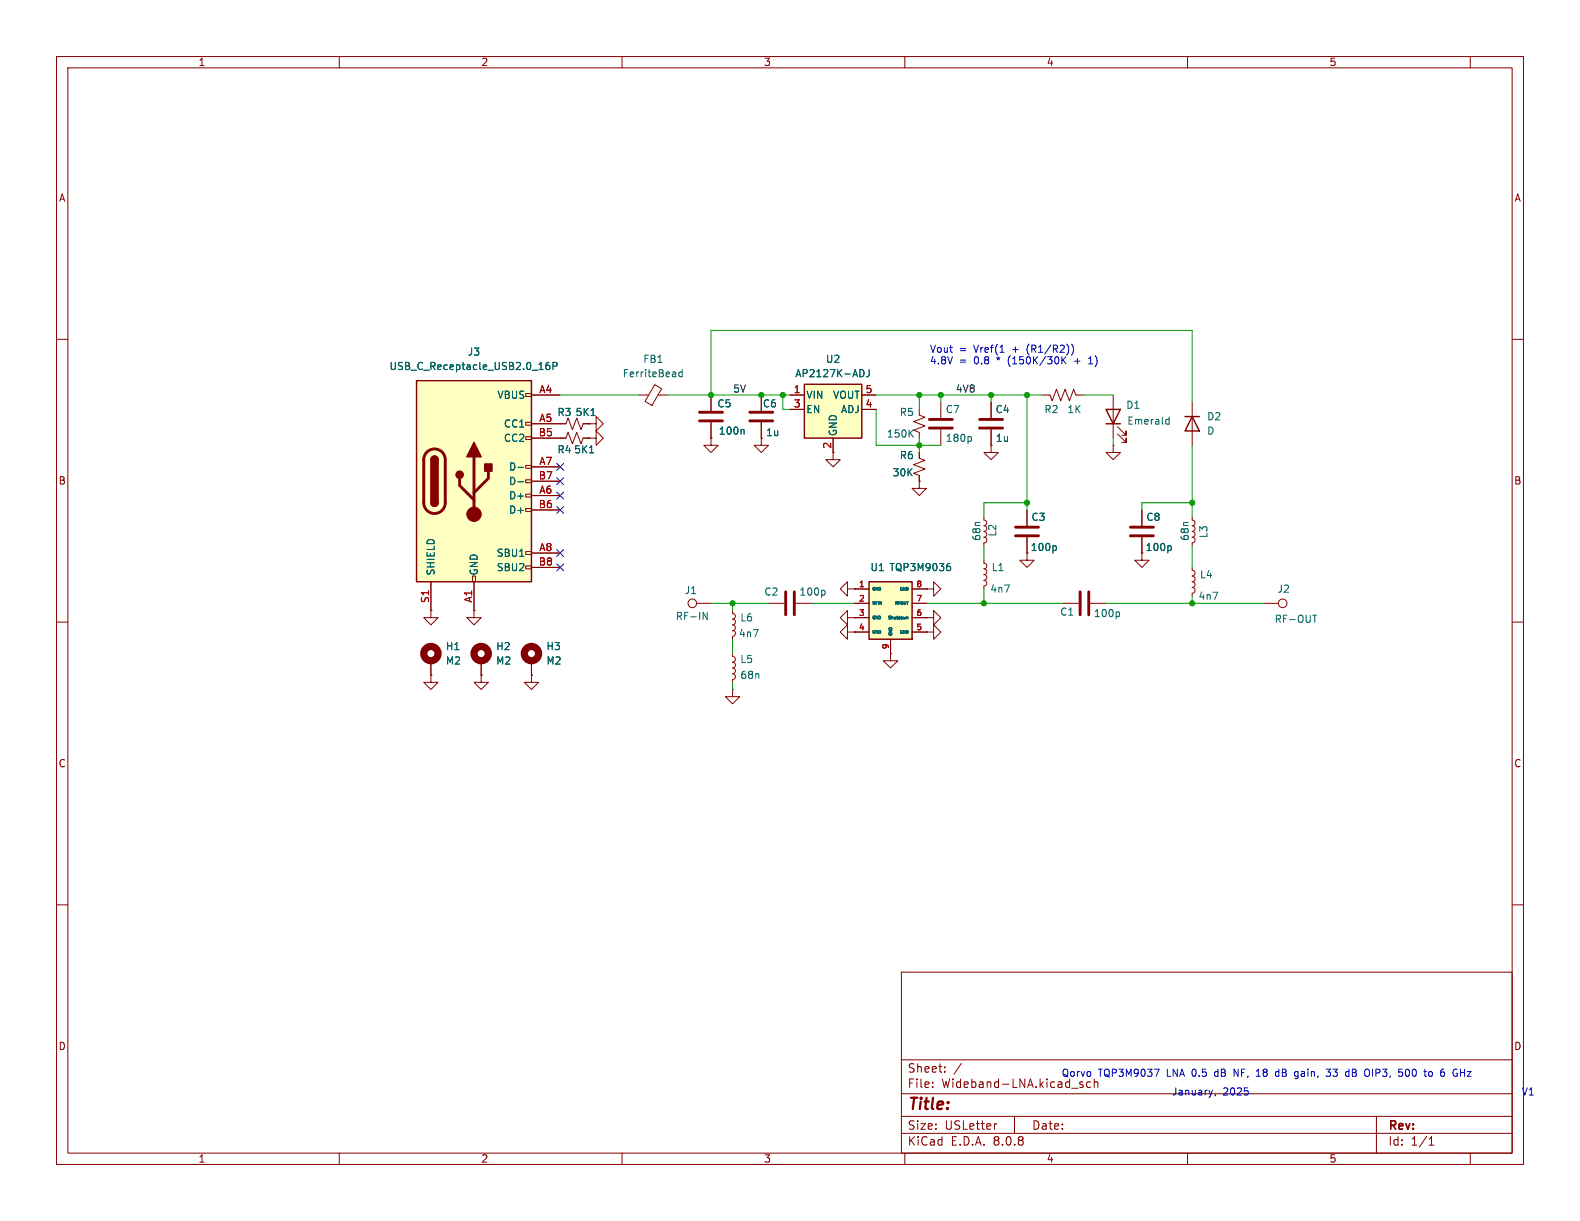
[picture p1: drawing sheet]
<svg xmlns="http://www.w3.org/2000/svg" width="279mm" height="216mm" viewBox="0 0 279 216" stroke-linecap="round" stroke-linejoin="round" font-family="sans-serif">
<g fill="none" stroke="#840000" stroke-width=".18">
<path d="M10 10h259.4v195.9h-259.4zM12 12h255.4v191.9h-255.4zM60 10v2M110 10v2M160 10v2M210 10v2M260 10v2M10 60h2M125.7 77.5v1.2h1.3l-1.3 1.3-1.2-1.3h1.2M125.7 77.5h.1M125.7 69.9v2.7M125.7 74.7v2.8"/>
<path d="M267.4 60h2M147.3 80v1.3h1.3l-1.3 1.3-1.3-1.3h1.3M162.6 85.1v1.3h1.2l-1.2 1.2-1.3-1.2h1.3M162.6 85.1h.1M10 110h2M76.2 119.4v1.3h1.3l-1.3 1.2-1.3-1.2h1.3M76.2 119.4h.1M76.2 108v1.2h1.3l-1.3 1.3-1.3-1.3h1.3M76.2 108h.1M76.2 116.8v2.6M83.8 108v1.2h1.3l-1.3 1.3-1.3-1.3h1.3M83.8 108h.1"/>
<path d="M85.1 119.4v1.3h1.3l-1.3 1.2-1.3-1.2h1.3M85.1 119.4h.1M85.1 116.8v2.6M94 119.4v1.3h1.2l-1.2 1.2-1.3-1.2h1.3M94 119.4h.1M94 116.8v2.6M123.2 106.7h2.5M135.9 106.7h2.8M140.7 106.7h2.8M149.9 111.8v-1.3l-1.3 1.3 1.3 1.2v-1.2h1.2M151.1 111.8h.1M267.4 110h2"/>
<path d="M10 160h2M159.4 171.9h108v32h-108zM267.4 160h2M159.4 197.4h108M159.4 193.4h108M159.4 187.4h108M164.9 192.1v.2M164.9 191.4v.1M167.1 189.4v.2M167.1 188.7v.1M170 188l-1.3 1.9M176.3 198.7l-.3 .1"/>
<path d="M179.4 197.4v3M191 191.7l.5 .2 .1 .1-.1 .2-.4 .1M191.1 191.3l-.1 .1M191.4 191.3l.1 .1M192.4 191.3l-.3 .3v.4l.3 .3 .5-.1M192.7 191.3l.2 .1M193.5 190.8v1.5M193.7 191.3l-.2 .1M193.9 191.3l.2 .2v.8M243.4 197.4v6.5M60 203.9v2M110 203.9v2"/>
<path d="M159.4 200.4h108M160 203.9v2M210 203.9v2M252.7 202.5h.9M252.7 201.4l.4-.4v1.5M260 203.9v2"/>
<circle cx="122.4" cy="106.7" r=".76"/>
</g>
<path d="M123.7 74.4h4.1M123.7 72.9h4.1M138.9 104.6v4.1M140.5 104.6v4.1" fill="none" stroke="#840000" stroke-width=".51"/>
<path d="M131.4 75.9l.2 .2v.7M124.3 108.3l.8 1.2v-1.2M145.7 104.4l.2 .2v.4l-.2 .2" fill="none" stroke="#006464" stroke-width=".18"/>
<g fill="none" stroke="#840000" stroke-width="1.3">
<circle cx="76.2" cy="115.6" r="1.27"/>
<circle cx="85.1" cy="115.6" r="1.27"/>
<circle cx="94" cy="115.6" r="1.27"/>
</g>
<path d="M142.2 67.9h10.2v9.6h-10.2z" fill="#ffffc2"/>
<path d="M142.2 67.9h10.2v9.6h-10.2z" fill="none" stroke="#840000" stroke-width=".25"/>
<path d="M139.7 69.9h2.5M139.7 72.4h2.5M147.3 77.5v2.5M152.4 69.9h2.5M152.4 72.4h2.5M162.6 72.4v1l1 .4-2.1 .7 2.1 .8-2.1 .8 1.1 .4v1M162.6 80v1l1 .4-2.1 .8 2.1 .7-2.1 .8 1.1 .4v1" fill="none" stroke="#840000" stroke-width=".18"/>
<path d="M152.4 65.3a.68 .68 0 0 1 .4 .7 .68 .68 0 0 1-.4 .6M153.7 65.3v1a.41 .41 0 0 1-.5 .3M160.9 76.6l.6 .7M161.5 76l-.7 .7" fill="none" stroke="#006464" stroke-width=".18"/>
<path d="M73.7 67.3h20.3v35.6h-20.3z" fill="#ffffc2"/>
<g fill="none" stroke="#840000" stroke-width=".18">
<path d="M93 77.2h1v.5h-1zM93 74.7h1v.5h-1zM93 69.6h1v.5h-1zM94 77.5h6.1l.4-1 .7 2 .8-2 .7 2 .4-1h1M94 74.9h6.1l.4-1 .7 2 .8-2 .7 2 .4-1h1M94 69.9h5.1M104.1 77.5h1.3v-1.3l1.3 1.3-1.3 1.2v-1.2M104.1 77.5h.1M104.1 74.9h1.3v-1.2l1.3 1.2-1.3 1.3v-1.3M104.1 74.9h.1M113 69.9h1.7M115.8 68l1.2 .7-1.7 3-1.2-.7z"/>
<path d="M116.4 69.9h1.7M134.6 77.5v1.2h1.3l-1.3 1.3-1.3-1.3h1.3M134.6 77.5h.1M134.6 69.9v2.7M134.6 74.7v2.8M166.4 71.1v2.8M166.4 75.9v2.8M175.3 78.7v1.3h1.2l-1.2 1.3-1.3-1.3h1.3M175.3 78.7h.1M175.3 71.1v2.8M175.3 75.9v2.8M184.1 69.9h1.6l.4 1 .7-2.1 .8 2.1 .7-2.1 .8 2.1 .8-2.1 .3 1.1h1.6"/>
<path d="M196.8 78.7v1.3h1.3l-1.3 1.3-1.2-1.3h1.2M196.8 78.7h.1M196.8 69.9v7.6M197.6 76.7l1.5 1.5v-.7v.7h-.7M197.6 75.4l1.5 1.6v-.8v.8h-.7M210.8 71.1v7.6M93 97.5h1v.5h-1zM93 89.9h1v.5h-1zM93 87.4h1v.5h-1zM93 84.8h1v.5h-1zM93 82.3h1v.5h-1zM94 87.6h5.1"/>
<path d="M94 82.6h5.1M94 97.8h5.1M94 90.2h5.1M94 85.1h5.1M174 99.1v.5l.3 .1 .2 .4-.2 .3-.3 .2 .4 .1 .1 .4-.1 .4-.4 .1 .4 .2 .1 .5-.2 .2-.3 .1 .4 .2 .1 .3-.1 .4-.4 .1v.5M174 91.4v.6l.3 .1 .2 .4-.2 .3-.3 .2 .4 .1 .1 .4-.1 .3-.4 .2 .4 .2 .1 .5-.2 .2-.3 .1 .4 .1 .1 .4-.1 .4-.4 .1v.5M181.6 97.8v1.3h1.3l-1.3 1.2-1.3-1.2h1.3M181.6 97.8h.1M181.6 90.2v2.8M181.6 95v2.8M201.9 97.8v1.3h1.3l-1.3 1.2-1.2-1.2h1.2M201.9 97.8h.1"/>
<path d="M201.9 90.2v2.8M201.9 95v2.8M210.8 91.4v.6l.4 .1 .1 .4-.1 .3-.4 .2 .4 .1 .1 .4-.1 .3-.4 .2 .4 .2 .1 .5-.2 .2-.3 .1 .4 .1 .1 .4-.1 .4-.4 .1v.5M76.2 102.9v5.1M83.6 101.9h.5v1h-.5zM83.8 102.9v5.1M93 100.1h1v.5h-1zM94 100.3h5.1M129.5 119.1l.4 .2 .2 .3-.2 .4-.4 .1v.6M129.5 115.6v.5l.4 .1 .1 .4-.1 .3-.4 .2 .4 .1 .2 .4-.2 .4-.4 .1 .5 .2v.5l-.2 .2-.3 .1M149.9 104.1v-1.2l-1.3 1.2 1.3 1.3v-1.3h1.2M151.1 104.1h.1"/>
<path d="M163.8 104.1h1.3v-1.2l1.3 1.2-1.3 1.3v-1.3M163.8 104.1h.1M163.8 109.2h1.3v-1.2l1.3 1.2-1.3 1.3v-1.3M163.8 109.2h.1M188 106.7h2.8M192.8 106.7h2.8M210.8 100.3v.5l.4 .2 .1 .4-.1 .3-.4 .1 .4 .2 .1 .4-.1 .3-.4 .2 .4 .2 .1 .5-.2 .2-.3 .1 .4 .1 .1 .4-.1 .4-.4 .1v.5M223.5 106.7h2.6M129.5 121.9v1.3h1.3l-1.3 1.3-1.2-1.3h1.2M129.5 121.9h.1"/>
<circle cx="226.8" cy="106.7" r=".76"/>
</g>
<path d="M73.7 67.3h20.3v35.6h-20.3zM195.6 72.4h2.5l-1.3 2.5zM195.6 74.9h2.5M209.5 73.7h2.6M210.8 73.7l1.3 2.5h-2.6zM76.2 88.9a.64 .64 0 0 0 .6 .6 .64 .64 0 0 0 .7-.6M76.2 81.3a.64 .64 0 0 1 .6-.7 .64 .64 0 0 1 .7 .7" fill="none" stroke="#840000" stroke-width=".25"/>
<g fill="none" stroke="#840000" stroke-width=".51">
<path d="M75.5 79.9a1.9 1.9 0 0 1 2.1-.4 1.9 1.9 0 0 1 1.1 1.8v7.6a1.91 1.91 0 0 1-1.9 1.9 1.91 1.91 0 0 1-1.9-1.9v-7.8l.2-.6zM132.6 74.4h4.1M132.6 72.9h4.1M164.3 75.7h4.1M164.3 74.2h4.1M173.2 75.7h4.1M173.2 74.2h4.1M81.3 84.6v1.3l2.5 2.5M83.8 80.8v10.1M86.4 83.3v1.3l-2.6 2.5M179.6 94.7h4M179.6 93.2h4"/>
<path d="M199.9 94.7h4.1M199.9 93.2h4.1M191 104.6v4.1M192.5 104.6v4.1"/>
</g>
<g fill="#840000" stroke="#840000" stroke-width=".25">
<path d="M76.2 88.9h1.3a.64 .64 0 0 1-.7 .6 .64 .64 0 0 1-.6-.6z"/>
<path d="M76.2 81.3h1.3v7.6h-1.3z"/>
<path d="M76.4 80.8a.64 .64 0 0 1 .7-.1 .64 .64 0 0 1 .4 .6h-1.3z"/>
<path d="M83.8 78.2l1.3 2.6h-2.6z"/>
<path d="M85.7 82h1.3v1.3h-1.3z"/>
<circle cx="81.3" cy="83.9" r=".63"/>
</g>
<circle cx="83.8" cy="90.9" r="1.27" fill="#840000" stroke="#840000" stroke-width=".18"/>
<g fill="none" stroke="#006464" stroke-width=".18">
<path d="M97.1 64.1h-.3a.86 .86 0 0 0 0 1.2l.4-.1v-.4l-.2-.2h-.2l-.3 .2M97.8 64.7h.6l.1-.2v-.3l-.7-.1v1.2M104.5 73.5h.7M120.6 65.3v1.3M120.6 65.8h-.3l-.3 .2 .2 .6h.4M171.5 77.2l.3 .2v.4l-.3 .2M206.3 74.9h.4M206.3 74.2h.4M206.7 73.7v1.3M91.6 82.6h1M91.6 85.2h1M104.3 80.1h.7"/>
<path d="M186.6 96.5l.2 .2v.4l-.2 .3M206.9 96.5l.2 .2v.4l-.2 .3M197.7 108.2l.3 .2v.4l-.3 .2M232.1 108.8h.7"/>
</g>
<path d="M153.7 102.9h7.6v10.1h-7.6z" fill="#ffffc2"/>
<path d="M153.7 102.9h7.6v10.1h-7.6z" fill="none" stroke="#840000" stroke-width=".25"/>
<g fill="none" stroke="#840000" stroke-width=".18">
<path d="M94 69.9h5.1M94 74.9h6.1M94 77.5h6.1M103.1 74.9h1M103.1 77.5h1M104.1 77.5h.1M104.1 74.9h.1M125.7 77.5h.1M125.7 69.9v2.7M125.7 74.7v2.8M134.6 77.5h.1M134.6 69.9v2.7"/>
<path d="M134.6 74.7v2.8M139.7 69.9h2.5M139.7 72.4h2.5M147.3 77.5v2.5M152.4 69.9h2.5M152.4 72.4h2.5M175.3 78.7h.1M175.3 71.1v2.8M175.3 75.9v2.8M94 87.6h5.1M94 82.6h5.1M94 97.8h5.1"/>
<path d="M94 90.2h5.1M94 85.1h5.1M162.6 85.1h.1M162.6 80v1M162.6 84.1v1M181.6 97.8h.1M181.6 90.2v2.8M181.6 95v2.8M201.9 97.8h.1M201.9 90.2v2.8M201.9 95v2.8M76.2 119.4h.1"/>
<path d="M76.2 108h.1M76.2 102.9v5.1M76.2 116.8v2.6M83.8 108h.1M83.8 102.9v5.1M85.1 119.4h.1M85.1 116.8v2.6M94 119.4h.1M94 116.8v2.6M94 100.3h5.1M129.5 108v.5l.4 .1 .1 .4-.1 .3-.4 .2 .4 .1 .2 .4-.2 .3-.4 .2 .5 .2v.5l-.2 .2-.3 .1 .4 .1 .2 .4-.2 .4-.4 .1v.5M149.9 109.2v-1.2l-1.3 1.2 1.3 1.3v-1.3h1.2"/>
<path d="M151.1 109.2h.1M151.1 111.8h.1M151.1 104.1h.1M151.1 104.1h2.6M151.1 106.7h2.6M151.1 109.2h2.6M151.1 111.8h2.6M157.5 115.6v1.2h1.2l-1.2 1.3-1.3-1.3h1.3M157.5 115.6h.1M157.5 113v2.6M161.3 104.1h2.5M161.3 106.7h2.5"/>
<path d="M161.3 109.2h2.5M161.3 111.8h2.5M163.8 111.8h1.3v-1.3l1.3 1.3-1.3 1.2v-1.2M163.8 111.8h.1M163.8 109.2h.1M163.8 104.1h.1"/>
</g>
<g fill="none" stroke="#006464" stroke-width=".18">
<path d="M97.1 64.1h-.3a.86 .86 0 0 0 0 1.2l.4-.1v-.4l-.2-.2h-.2l-.3 .2M97.8 64.7h.6l.1-.2v-.3l-.7-.1v1.2M104.5 73.5h.7M131.4 75.9l.2 .2v.7M152.4 65.3a.68 .68 0 0 1 .4 .7 .68 .68 0 0 1-.4 .6M153.7 65.3v1a.41 .41 0 0 1-.5 .3M91.6 82.6h1M91.6 85.2h1M104.3 80.1h.7M167.7 99.6h.3M186.6 96.5l.2 .2v.4l-.2 .3M206.9 96.5l.2 .2v.4l-.2 .3"/>
<path d="M154.6 106.4h-.2v.5M155.1 106.4h-.2v.5M155.3 106.4v.5M155.9 106.4v.5l-.3-.5v.5M160.3 109.1v.3M160.4 109.1l-.1 .1M160.4 109.1h.1l.1 .3M167.6 100.1h.3l.2 .3-.1 .4-.4 .1"/>
</g>
<g fill="none" stroke="#0000c2" stroke-width=".18">
<path d="M176.8 62.3h.8M187.8 63.1v1.2M188 63.6l.5 .7M188.5 63.1l-.7 .7M189.5 60.8a1.46 1.46 0 0 1 0 2M190 63.9h1M192.5 64.3h.7M192.5 63.4l.4-.3v1.2M204.1 189.1h.9l-.6 1.2M214.9 193.6l-.1 .2M218.2 190.3v-1.2l.7 1.2M220.7 193v.5"/>
<path d="M222.2 190.3h.7M222.2 189.4l.3-.3v1.2M225.5 190.1l.3 .2h.3M226.1 189.5h-.3l-.3 .2M229.2 189.5h.3M229.5 190.3h-.3M229.5 189.5v1l-.2 .2M234.5 189.1h.8l-.4 .4 .3 .2v.5l-.2 .1-.5-.1M248.9 189.1a.68 .68 0 0 0-.4 .6 .68 .68 0 0 0 .4 .6M252.9 189.5h.3l.1 .2-.1 .5-.3 .1M258.3 189.7h.7M259 189.1v1.2"/>
</g>
<g fill="none" stroke="#009600" stroke-width=".18">
<path d="M99.1 69.9h13.9M118.1 69.9h21.6M125.7 69.9v-11.5h85.1v12.7M138.4 69.9v2.5h1.3M154.9 69.9h29.2M154.9 72.4v6.3h11.5M162.6 69.9v2.5M162.6 77.5v2.5M166.4 69.9v1.2M175.3 69.9v1.2M181.6 69.9v20.3M191.8 69.9h5"/>
<path d="M196.8 77.5v1.2M210.8 78.7v12.7M174 96.5v2.6M181.6 88.9h-7.6v2.5M210.8 96.5v3.8M210.8 88.9h-8.9v1.3M125.7 106.7h10.2M129.5 106.7v1.3M129.5 113v2.6M143.5 106.7h7.6M163.8 106.7h24.2M174 104.1v2.6"/>
<path d="M195.6 106.7h27.9M210.8 105.4v1.3M129.5 120.7v1.2"/>
</g>
<path d="M98.5 84.5l1.2 1.2M98.5 81.9l1.2 1.3M98.5 89.6l1.2 1.2M98.5 99.7l1.2 1.2M98.5 97.2l1.2 1.2M98.5 87l1.2 1.2M99.7 84.5l-1.2 1.2M99.7 81.9l-1.2 1.3M99.7 89.6l-1.2 1.2M99.7 99.7l-1.2 1.2M99.7 97.2l-1.2 1.2M99.7 87l-1.2 1.2" fill="none" stroke="#000084" stroke-width=".18"/>
<g fill="#009600" stroke="#009600" stroke-width=".18">
<circle cx="181.6" cy="88.9" r=".46"/>
<circle cx="210.8" cy="88.9" r=".46"/>
<circle cx="210.8" cy="106.7" r=".46"/>
<circle cx="134.6" cy="69.9" r=".46"/>
<circle cx="138.4" cy="69.9" r=".46"/>
<circle cx="129.5" cy="106.7" r=".46"/>
<circle cx="162.6" cy="69.9" r=".46"/>
<circle cx="125.7" cy="69.9" r=".46"/>
<circle cx="166.4" cy="69.9" r=".46"/>
<circle cx="175.3" cy="69.9" r=".46"/>
<circle cx="162.6" cy="78.7" r=".46"/>
<circle cx="174" cy="106.7" r=".46"/>
<circle cx="181.6" cy="69.9" r=".46"/>
</g>
<text font-size="2.8" fill="#840000" x="160.4" y="196.8">Title:</text>
<g font-size="2.1" fill="#840000">
<text x="160.4" y="189.9">Sheet:</text>
<text x="160.4" y="192.6">File:</text>
<text x="166.5" y="192.6">Wideband-LNA.kicad_sch</text>
<text x="160.4" y="202.8">KiCad</text>
<text x="160.4" y="200">Size:</text>
<text x="167.1" y="200">USLetter</text>
<text x="168.1" y="202.8">E.D.A.</text>
<text x="175.7" y="202.8">8.0.8</text>
<text x="182.4" y="200">Date:</text>
<text x="245.4" y="200.2">Rev:</text>
<text x="245.4" y="202.8">Id:</text>
<text x="249.5" y="202.8">1/1</text>
</g>
<g font-size="1.8" fill="#840000">
<text x="35" y="11.9">1</text>
<text x="85" y="11.9">2</text>
<text x="135" y="11.9">3</text>
<text x="185" y="11.9">4</text>
<text x="235" y="11.9">5</text>
<text x="10.3" y="35.9">A</text>
<text x="267.7" y="35.9">A</text>
<text x="147.1" y="79.4" transform="rotate(-90 147.1 79.4)">2</text>
<text x="10.3" y="85.9">B</text>
<text x="267.7" y="85.9">B</text>
<text x="10.3" y="135.9">C</text>
<text x="267.7" y="135.9">C</text>
<text x="10.3" y="185.9">D</text>
<text x="267.7" y="185.9">D</text>
<text x="35" y="205.8">1</text>
<text x="85" y="205.8">2</text>
<text x="135" y="205.8">3</text>
<text x="185" y="205.8">4</text>
<text x="235" y="205.8">5</text>
</g>
<g font-size="1.8" fill="#006464">
<text x="68.8" y="65.6">USB_C_Receptacle_USB2.0_16P</text>
<text x="82.6" y="63.1">J3</text>
<text x="113.6" y="64.4">FB1</text>
<text x="145.9" y="64.4">U2</text>
<text x="87.9" y="70.7">VBUS</text>
<text x="110" y="66.9">FerriteBead</text>
<text x="140.5" y="66.9">AP2127K-ADJ</text>
<text x="142.5" y="70.7">VIN</text>
<text x="147.2" y="70.7">VOUT</text>
<text x="89" y="75.8">CC1</text>
<text x="98.5" y="73.8">R3</text>
<text x="101.7" y="73.8">5K1</text>
<text x="126.8" y="72.2">C5</text>
<text x="127" y="77.1">100n</text>
<text x="134.8" y="72.2">C6</text>
<text x="135.4" y="77.3">1u</text>
<text x="142.5" y="73.3">EN</text>
<text x="148.2" y="77.2" transform="rotate(-90 148.2 77.2)">GND</text>
<text x="148.6" y="73.3">ADJ</text>
<text x="156.7" y="77.6">150K</text>
<text x="159" y="73.8">R5</text>
<text x="167.1" y="73.3">C7</text>
<text x="176" y="73.3">C4</text>
<text x="184.6" y="73.3">R2</text>
<text x="188.7" y="73.3">1K</text>
<text x="199.1" y="72.5">D1</text>
<text x="199.3" y="75.3">Emerald</text>
<text x="213.4" y="74.5">D2</text>
<text x="213.4" y="77.1">D</text>
<text x="89" y="78.3">CC2</text>
<text x="89.9" y="83.4">D-</text>
<text x="98.5" y="80.4">R4</text>
<text x="101.4" y="80.4">5K1</text>
<text x="159" y="81.4">R6</text>
<text x="167.1" y="78.3">180p</text>
<text x="176" y="78.3">1u</text>
<text x="89.9" y="88.5">D+</text>
<text x="89.9" y="86">D-</text>
<text x="157.7" y="84.4">30K</text>
<text x="89.9" y="91">D+</text>
<text x="173.6" y="95.7" transform="rotate(-90 173.6 95.7)">68n</text>
<text x="176.4" y="95" transform="rotate(-90 176.4 95)">L2</text>
<text x="182.3" y="92.3">C3</text>
<text x="202.6" y="92.3">C8</text>
<text x="210.4" y="95.7" transform="rotate(-90 210.4 95.7)">68n</text>
<text x="213.7" y="95.2" transform="rotate(-90 213.7 95.2)">L3</text>
<text x="77.1" y="101.9" transform="rotate(-90 77.1 101.9)">SHIELD</text>
<text x="84.7" y="101.9" transform="rotate(-90 84.7 101.9)">GND</text>
<text x="87.7" y="98.7">SBU1</text>
<text x="87.7" y="101.2">SBU2</text>
<text x="153.8" y="101.2">U1 TQP3M9036</text>
<text x="175.3" y="101.2">L1</text>
<text x="182.2" y="97.6">100p</text>
<text x="202.5" y="97.6">100p</text>
<text x="121" y="105.3">J1</text>
<text x="135.1" y="105.5">C2</text>
<text x="141.3" y="105.5">100p</text>
<text x="175" y="105">4n7</text>
<text x="211.8" y="106.3">4n7</text>
<text x="212.1" y="102.5">L4</text>
<text x="225.8" y="105">J2</text>
<text x="119.4" y="109.8">RF-IN</text>
<text x="130.6" y="112.9">4n7</text>
<text x="130.8" y="110.1">L6</text>
<text x="187.4" y="109.1">C1</text>
<text x="193.3" y="109.3">100p</text>
<text x="225.3" y="110.3">RF-OUT</text>
<text x="78.7" y="117.7">M2</text>
<text x="78.7" y="115.2">H1</text>
<text x="87.6" y="117.7">M2</text>
<text x="87.6" y="115.2">H2</text>
<text x="96.5" y="117.7">M2</text>
<text x="96.5" y="115.2">H3</text>
<text x="130.8" y="117.4">L5</text>
<text x="130.8" y="120.2">68n</text>
</g>
<g font-size="1.8" fill="#0000c2">
<text x="164.3" y="62.6">Vout</text>
<text x="164.3" y="64.6">4.8V</text>
<text x="169.6" y="62.6">=</text>
<text x="169.6" y="64.6">=</text>
<text x="172.4" y="62.6">Vref(1</text>
<text x="172.4" y="64.6">0.8</text>
<text x="176.6" y="64.6">*</text>
<text x="178.7" y="64.6">(150K/30K</text>
<text x="179.3" y="62.6">+</text>
<text x="182" y="62.6">(R1/R2))</text>
<text x="190.6" y="64.6">+</text>
<text x="193.4" y="64.6">1)</text>
<text x="187.6" y="190.6">Qorvo</text>
<text x="194.2" y="190.6">TQP3M9037</text>
<text x="206.4" y="190.6">LNA 0.5</text>
<text x="215.2" y="190.6">dB</text>
<text x="218.8" y="190.6">NF,</text>
<text x="223" y="190.6">18</text>
<text x="226.6" y="190.6">dB</text>
<text x="230.2" y="190.6">gain,</text>
<text x="236" y="190.6">33</text>
<text x="239.6" y="190.6">dB</text>
<text x="243.2" y="190.6">OIP3,</text>
<text x="249.4" y="190.6">500</text>
<text x="254.2" y="190.6">to</text>
<text x="257.3" y="190.6">6</text>
<text x="259.6" y="190.6">GHz</text>
<text x="207.2" y="193.9">January,</text>
<text x="216.2" y="193.9">2025</text>
<text x="269" y="193.9">V1</text>
</g>
<g font-size="1.8" fill="#a90000">
<text x="95.3" y="69.6">A4</text>
<text x="140.3" y="69.6">1</text>
<text x="153" y="69.6">5</text>
<text x="95.2" y="77.2">B5</text>
<text x="95.3" y="74.7">A5</text>
<text x="140.3" y="72.1">3</text>
<text x="153" y="72.1">4</text>
<text x="95.3" y="82.3">A7</text>
<text x="95.2" y="89.9">B6</text>
<text x="95.2" y="84.8">B7</text>
<text x="95.3" y="87.4">A6</text>
<text x="95.2" y="100.1">B8</text>
<text x="95.3" y="97.5">A8</text>
<text x="75.9" y="106.7" transform="rotate(-90 75.9 106.7)">S1</text>
<text x="83.6" y="106.7" transform="rotate(-90 83.6 106.7)">A1</text>
</g>
<g font-size="1.8" fill="#0f0f0f">
<text x="129.5" y="69.5">5V</text>
<text x="168.9" y="69.5">4V8</text>
</g>
<g font-size="1.4" fill="#a90000">
<text x="151.8" y="103.9">1</text>
<text x="151.8" y="106.4">2</text>
<text x="161.9" y="106.4">7</text>
<text x="161.9" y="103.9">8</text>
<text x="151.8" y="109">3</text>
<text x="151.8" y="111.5">4</text>
<text x="161.9" y="111.5">5</text>
<text x="161.9" y="109">6</text>
<text x="157.2" y="114.9" transform="rotate(-90 157.2 114.9)">9</text>
</g>
<g font-size=".7" fill="#006464">
<text x="154.2" y="104.6">GND</text>
<text x="154.2" y="107.2">RFIN</text>
<text x="158" y="107.2">RFOUT</text>
<text x="158.9" y="104.6">GND</text>
<text x="154.2" y="109.7">GND</text>
<text x="154.2" y="112.2">GND</text>
<text x="156.8" y="109.7">Shutdown</text>
<text x="158" y="112.5" transform="rotate(-90 158 112.5)">GND</text>
<text x="158.9" y="112.2">GND</text>
</g>
</svg>
